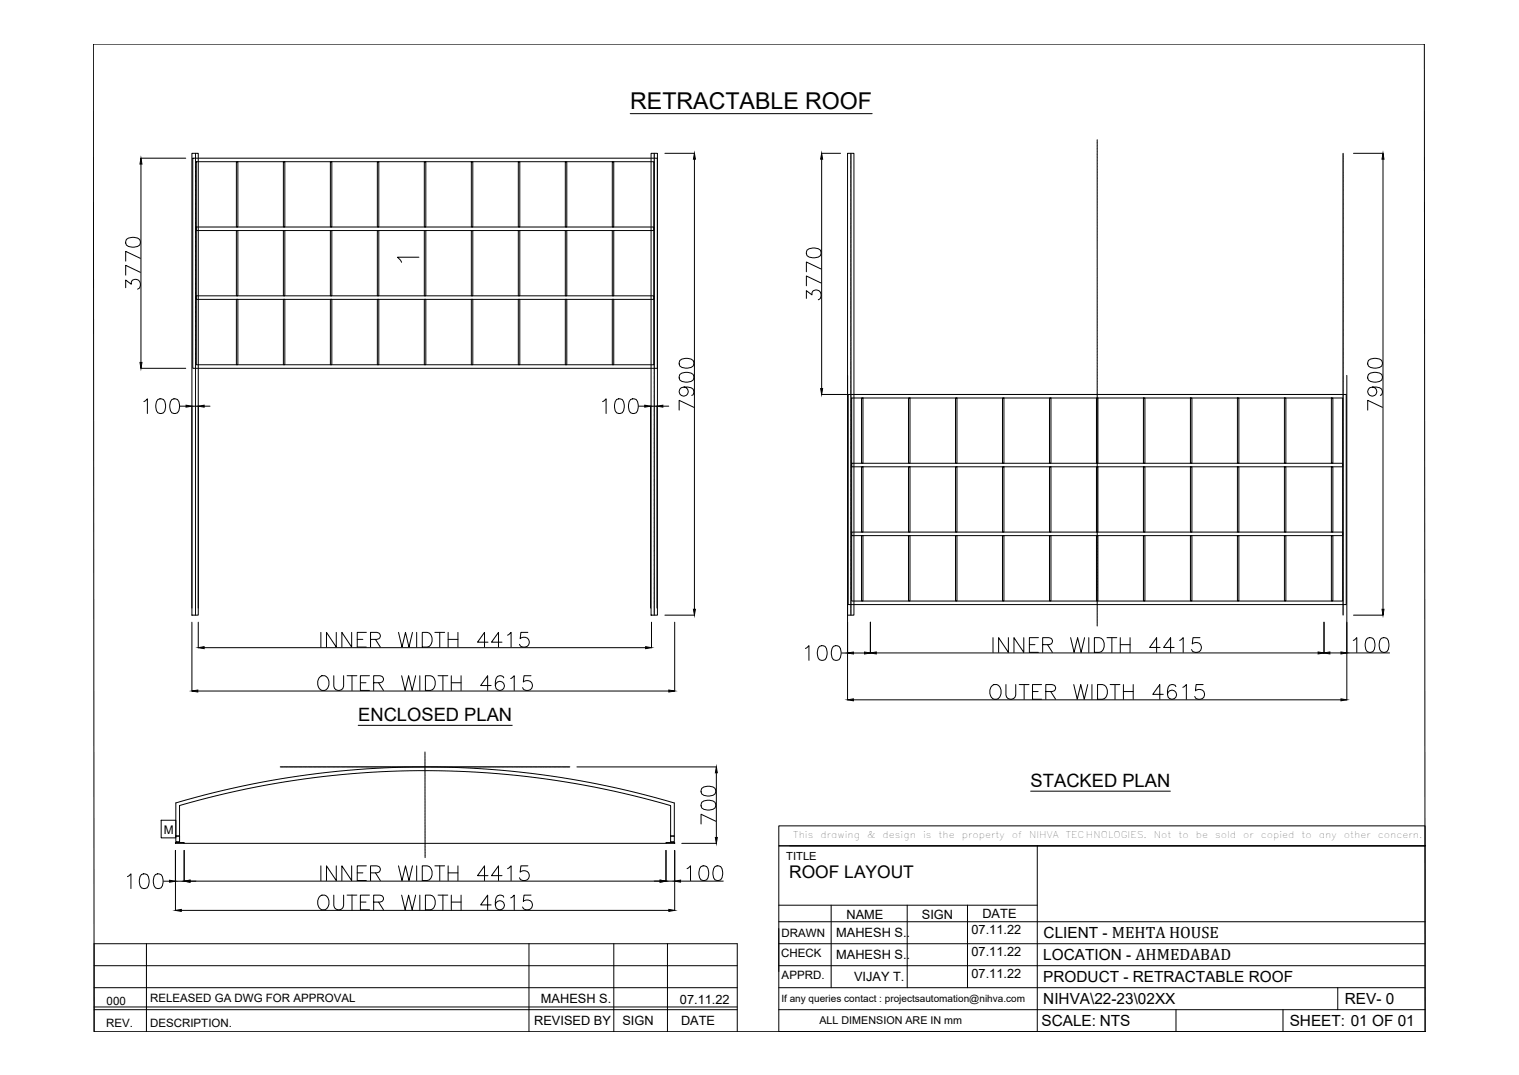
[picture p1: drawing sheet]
<svg xmlns="http://www.w3.org/2000/svg" width="594mm" height="420mm" viewBox="0 0 594 420" stroke-linecap="round" stroke-linejoin="round" font-family="sans-serif">
<!-- layer: FASTNERS -->
<path d="M72 329.6h188.5" fill="none" stroke="#000" stroke-width=".39"/>
<!-- layer: 0 -->
<g fill="none" stroke="#000" stroke-width=".39">
<path d="M36.5 17.2h520.6l.3 386h-520.6zM75.1 59.9h2.4v180.5h-2.4zM254.6 59.9h2.5v180.5h-2.5zM260.1 59.9h11.5M321.3 59.9h7.4M331.5 59.9h2.5v180.5h-2.5zM529.3 59.9h11.6M55.1 61.8h17.5M55.1 64.1v77.6M271.6 62.2v175.9M321.3 62.2v89.7M540.9 62.2v175.9"/>
<path d="M49.4 93.6a4.5 4.5 0 0 1 5.2 0 1.87 1.87 0 0 1-.8 2.7 4.7 4.7 0 0 1-4.4-.5l-.2-.8zM315.6 97.7a4.5 4.5 0 0 1 5.2 0 1.86 1.86 0 0 1-.8 2.8 4.7 4.7 0 0 1-4.4-.6l-.2-.8zM49.2 112.5v-3l2.1 1.6a1.85 1.85 0 0 1 2.2-2 1.85 1.85 0 0 1 1.4 2.5l-.3 .9-.8 .5M54.9 106.4l-5.7-2.7v3.8M54.9 101l-5.7-2.8v3.9M315.4 116.6v-3l2.2 1.7a1.85 1.85 0 0 1 2.1-2 1.85 1.85 0 0 1 1.4 2.5l-.3 .8-.8 .6M321.1 110.6l-5.7-2.7v3.8M321.1 105.1l-5.7-2.7v3.8M55.1 144h17.5M56.3 157l1.3-1.1v5.7M61.8 156.1a1.87 1.87 0 0 1 2.7 .9 4.7 4.7 0 0 1-.6 4.3 1.86 1.86 0 0 1-2.7-.8 4.7 4.7 0 0 1 .6-4.4zM67.2 156.1a1.87 1.87 0 0 1 2.8 .9 4.7 4.7 0 0 1-.6 4.3 1.86 1.86 0 0 1-2.7-.8 4.7 4.7 0 0 1 .5-4.4z"/>
<path d="M70.4 158.8h2.4M75.1 158.7v79M75.1 158.8h2.4M77.5 158.7v79M79.8 158.8h2.3M235.7 157l1.3-1.1v5.7M241.1 156.1a1.87 1.87 0 0 1 2.8 .9 4.7 4.7 0 0 1-.6 4.3 1.87 1.87 0 0 1-2.7-.8 4.8 4.8 0 0 1 .5-4.4zM246.6 156.1a1.87 1.87 0 0 1 2.8 .9 4.7 4.7 0 0 1-.6 4.3 1.87 1.87 0 0 1-2.7-.8 4.7 4.7 0 0 1 .5-4.4zM249.9 158.8h2.3M254.5 158.8h2.4M254.5 158.7v79M256.9 158.7v79"/>
<path d="M259.2 158.8h2.3M265.9 146.3a4.5 4.5 0 0 1 5.2 0 1.86 1.86 0 0 1-.8 2.8 4.7 4.7 0 0 1-4.4-.6l-.3-.8zM265.9 140.9a4.4 4.4 0 0 1 5.2 0 1.85 1.85 0 0 1-.8 2.7 4.7 4.7 0 0 1-4.4-.5l-.3-.8zM267.5 151.3a1.78 1.78 0 0 1 1.5 2.4 1.78 1.78 0 0 1-2.7 .7 1.78 1.78 0 0 1 .1-2.9 5.2 5.2 0 0 1 4.7 .6 1.68 1.68 0 0 1-.6 2.4M271.4 159.2l-5.8-2.7v3.8M321.3 154.2h9.9M331.5 146.7v126.9M526.7 146.7v126.9M535.2 146.3a4.5 4.5 0 0 1 5.2 0 1.86 1.86 0 0 1-.8 2.8 4.7 4.7 0 0 1-4.4-.6l-.3-.8zM535.2 140.9a4.4 4.4 0 0 1 5.2 0 1.85 1.85 0 0 1-.8 2.7 4.7 4.7 0 0 1-4.4-.5l-.3-.8zM536.8 151.3a1.78 1.78 0 0 1 1.5 2.4 1.78 1.78 0 0 1-2.7 .7 1.78 1.78 0 0 1 .1-2.9 5.1 5.1 0 0 1 4.7 .6 1.68 1.68 0 0 1-.6 2.4M540.7 159.2l-5.8-2.7v3.8"/>
<path d="M75.1 243.2v26.9M77.5 243.2v10M79.8 253.1h172.7M125.5 247.2v5.7M131.5 247.2v5.7l-3.8-5.7v5.7M137.5 247.2v5.7l-3.8-5.7v5.7M139.7 249.9h2.2M143.3 247.2h-3.6v5.7h3.6M144.9 249.9h2.5l.8-.3a1.33 1.33 0 0 0 0-2.2l-.8-.2h-2.5v5.7M146.8 249.9l1.9 3M155.9 247.2l1.3 5.7 1.4-5.7 1.4 5.7 1.3-5.7M163 247.2v5.7"/>
<path d="M165.1 247.2h2a3.1 3.1 0 0 1 2 2.8 3.1 3.1 0 0 1-2 2.9h-2zM170.1 247.2h3.8M172 247.2v5.7M175.3 247.2v5.7M175.3 249.9h3.8M179.1 247.2v5.7M190.9 251h-4.1l2.7-3.8v5.7M196.3 251h-4.1l2.8-3.8v5.7M198.5 248.3l1.4-1.1v5.7M206.4 247.2h-2.7l-.3 2.4a2.03 2.03 0 0 1 3.1 0 2.03 2.03 0 0 1-.4 3 2.03 2.03 0 0 1-2.9-.8M254.8 243.2v10M260.1 240.4h11.5"/>
<path d="M263.9 243.2v26.9M315 253.4l1.4-1v5.7M320.5 252.6a1.86 1.86 0 0 1 2.7 .8 4.7 4.7 0 0 1-.5 4.4 1.87 1.87 0 0 1-2.8-.8 4.7 4.7 0 0 1 .6-4.4zM325.9 252.6a1.87 1.87 0 0 1 2.8 .8 4.7 4.7 0 0 1-.6 4.4 1.87 1.87 0 0 1-2.7-.8 4.7 4.7 0 0 1 .5-4.4zM329.2 255.2h2.3M333.8 255.2h4.3M340.4 243.2v12.1M342.7 255.2h172.8M388.4 249.2v5.8M394.4 249.2v5.8l-3.8-5.8v5.8M400.4 249.2v5.8l-3.8-5.8v5.8M402.6 252h2.2"/>
<path d="M406.1 249.2h-3.5v5.8h3.5M407.8 252h2.4l.9-.3a1.34 1.34 0 0 0 0-2.2l-.9-.3h-2.4v5.8M409.7 252l1.9 3M418.7 249.2l1.4 5.8 1.4-5.8 1.3 5.8 1.4-5.8M425.8 249.2v5.8M428 249.2h1.9a3.1 3.1 0 0 1 2 2.9 3.1 3.1 0 0 1-2 2.9h-1.9zM432.9 249.2h3.9M434.9 249.2v5.8M438.1 252h3.9M438.1 249.2v5.8M442 249.2v5.8M453.7 253.1h-4.1l2.7-3.9v5.8"/>
<path d="M459.2 253.1h-4.1l2.7-3.9v5.8M461.4 250.3l1.3-1.1v5.8M469.3 249.2h-2.7l-.3 2.5a2.03 2.03 0 0 1 3.1-.1 2.03 2.03 0 0 1-.4 3.1 2.03 2.03 0 0 1-3-.8M517.8 243.2v12M520.1 255.2h4.3M526.7 255.2h16.7M529.3 250.3l1.3-1.1v5.8M529.3 240.4h11.6M534.7 249.5a1.87 1.87 0 0 1 2.8 .8 4.7 4.7 0 0 1-.6 4.4 1.85 1.85 0 0 1-2.7-.8 4.8 4.8 0 0 1 .5-4.4zM540.2 249.5a1.87 1.87 0 0 1 2.7 .8 4.8 4.8 0 0 1-.5 4.4 1.87 1.87 0 0 1-2.7-.8 4.8 4.8 0 0 1 .5-4.4zM77.4 270.1h184.2M124.8 264.9a2.12 2.12 0 0 1 2.4-.7 2.12 2.12 0 0 1 1.4 2.1 2.52 2.52 0 0 1-.5 2.7 2.52 2.52 0 0 1-2.7 .6 3.5 3.5 0 0 1-.6-4.7z"/>
<path d="M130.6 264.1v4.1a1.94 1.94 0 0 0 1.9 1.7 1.94 1.94 0 0 0 1.9-1.7v-4.1M135.7 264.1h3.9M137.7 264.1v5.8M140.9 266.8h2.2M144.5 264.1h-3.6v5.8h3.6M146.1 266.8h2.5l.8-.2a1.33 1.33 0 0 0 0-2.2l-.8-.3h-2.5v5.8M148.1 266.8l1.9 3.1M157.1 264.1l1.4 5.8 1.3-5.8 1.4 5.8 1.4-5.8M164.2 264.1v5.8M166.4 264.1h1.9a3.1 3.1 0 0 1 2 2.9 3.1 3.1 0 0 1-2 2.9h-1.9zM171.3 264.1h3.8M173.2 264.1v5.8"/>
<path d="M176.5 264.1v5.8M176.5 266.8h3.8M180.3 264.1v5.8M192.1 267.9h-4.1l2.7-3.8v5.8M197 264.9a1.68 1.68 0 0 0-2.5-.5 4.4 4.4 0 0 0 0 5.2 1.78 1.78 0 0 0 2.6-.8 1.78 1.78 0 0 0-1.2-2.5 1.78 1.78 0 0 0-2.2 1.6M199.7 265.2l1.4-1.1v5.8M207.7 264.1h-2.8l-.2 2.5a2.03 2.03 0 0 1 3-.1 2.03 2.03 0 0 1-.3 3.1 2.03 2.03 0 0 1-3-.8M333.8 273.5h190.6M387.7 268.4a2.12 2.12 0 0 1 2.4-.8 2.12 2.12 0 0 1 1.4 2.1 2.52 2.52 0 0 1-.5 2.8 2.52 2.52 0 0 1-2.8 .5 3.6 3.6 0 0 1-.5-4.6zM393.4 267.6v4.1a1.94 1.94 0 0 0 1.9 1.6 1.94 1.94 0 0 0 2-1.6v-4.1M398.6 267.6h3.8M400.5 267.6v5.7"/>
<path d="M403.8 270.3h2.2M407.4 267.6h-3.6v5.7h3.6M409 270.3h2.5l.8-.3a1.32 1.32 0 0 0 0-2.2l-.8-.2h-2.5v5.7M410.9 270.3l1.9 3M419.9 267.6l1.4 5.7 1.4-5.7 1.3 5.7 1.4-5.7M427.1 267.6v5.7M429.2 267.6h2a3.1 3.1 0 0 1 2 2.8 3.1 3.1 0 0 1-2 2.9h-2zM434.2 267.6h3.8M436.1 267.6v5.7M439.4 270.3h3.8M439.4 267.6v5.7M443.2 267.6v5.7"/>
<path d="M455 271.4h-4.2l2.8-3.8v5.7M459.9 268.4a1.65 1.65 0 0 0-1.6-.9 1.65 1.65 0 0 0-1.4 1.1 4.1 4.1 0 0 0 .5 4.4 1.78 1.78 0 0 0 2.6-.8 1.78 1.78 0 0 0-1.2-2.4 1.78 1.78 0 0 0-2.2 1.6M462.6 268.6l1.4-1v5.7M470.5 267.6h-2.7l-.3 2.4a2.03 2.03 0 0 1 3.1 0 2.03 2.03 0 0 1-.4 3 2.03 2.03 0 0 1-2.9-.8M140.1 283.5h60.2M225.6 299.7h54.6M68.8 313.8a344.6 344.6 0 0 1 194.9 0v13h-1.4v-11.9a344.7 344.7 0 0 0-192.1-.1v12h-1.4zM274.5 313.6a4.5 4.5 0 0 1 5.2 0 1.87 1.87 0 0 1-.9 2.7 4.7 4.7 0 0 1-4.3-.5l-.3-.8zM274.5 308.1a4.4 4.4 0 0 1 5.2 0 1.86 1.86 0 0 1-.9 2.8 4.7 4.7 0 0 1-4.3-.6l-.3-.8zM280.2 302v25.3M403.1 309.2h54.6M63 320.6h5.8v6.9h-5.8z"/>
<path d="M68.6 329.3h3.4v.3h-3.4zM68.6 332.4v23.5M68.8 326.8h1.4v2.2h-1.4zM72 332.4v12h-3.4M125.5 338.4v5.8M131.5 338.4v5.8l-3.8-5.8v5.8M137.5 338.4v5.8l-3.8-5.8v5.8M143.3 338.4h-3.6v5.8h3.6M155.9 338.4l1.3 5.8 1.4-5.8 1.4 5.8 1.3-5.8M163 338.4v5.8M165.1 338.4h2a3.1 3.1 0 0 1 2 2.9 3.1 3.1 0 0 1-2 2.9h-2zM170.1 338.4h3.8"/>
<path d="M172 338.4v5.8M175.3 338.4v5.8M179.1 338.4v5.8M198.5 339.5l1.4-1.1v5.8M206.4 338.4h-2.7l-.3 2.5a2.03 2.03 0 0 1 3.1-.1 2.03 2.03 0 0 1-.4 3.1 2.03 2.03 0 0 1-2.9-.8M260.5 329.3h3.4v.3h-3.4zM260.5 332.4v12M262.3 326.8h1.4v2.2h-1.4zM263.9 332.4v23.5M266.6 329.6h13.6M268.7 339.5l1.4-1.1v5.8M274.2 338.7a1.85 1.85 0 0 1 2.7 .8 4.8 4.8 0 0 1-.5 4.4 1.86 1.86 0 0 1-2.8-.8 4.7 4.7 0 0 1 .6-4.4z"/>
<path d="M279.6 338.7a1.85 1.85 0 0 1 2.8 .8 4.7 4.7 0 0 1-.6 4.4 1.85 1.85 0 0 1-2.7-.8 4.7 4.7 0 0 1 .5-4.4zM279.9 321l-5.7-2.8v3.9M304.6 322.8h252.8v7.8h-252.8zM304.6 330.6h252.8v72.6h-252.8zM308.9 330.6h248.5M405.7 330.6v72.6M49.8 342.6l1.4-1.1v5.8M55.3 341.8a1.86 1.86 0 0 1 2.7 .8 4.8 4.8 0 0 1-.5 4.4 1.87 1.87 0 0 1-2.7-.8 4.7 4.7 0 0 1 .5-4.4zM60.8 341.8a1.86 1.86 0 0 1 2.7 .8 4.7 4.7 0 0 1-.5 4.4 1.85 1.85 0 0 1-2.8-.8 4.7 4.7 0 0 1 .6-4.4zM64 344.4h2.3M70.9 355.8h190.7M74.3 344.4h183.9"/>
<path d="M74.3 344.4h2.3M124.8 350.7a2.12 2.12 0 0 1 2.4-.8 2.12 2.12 0 0 1 1.4 2.1 2.52 2.52 0 0 1-.5 2.8 2.52 2.52 0 0 1-2.7 .5 3.6 3.6 0 0 1-.6-4.6zM130.6 349.9v4a1.94 1.94 0 0 0 1.9 1.7 1.94 1.94 0 0 0 1.9-1.7v-4M135.7 349.9h3.9M137.7 349.9v5.7M139.7 341.2h2.2M140.9 352.6h2.2M144.5 349.9h-3.6v5.7h3.6M144.9 341.2h2.5l.8-.3a1.33 1.33 0 0 0 0-2.2l-.8-.3h-2.5v5.8M146.1 352.6h2.5l.8-.3a1.32 1.32 0 0 0 0-2.2l-.8-.2h-2.5v5.7M146.8 341.2l1.9 3M148.1 352.6l1.9 3"/>
<path d="M157.1 349.9l1.4 5.7 1.3-5.7 1.4 5.7 1.4-5.7M164.2 349.9v5.7M166.4 349.9h1.9a3.1 3.1 0 0 1 2 2.8 3.1 3.1 0 0 1-2 2.9h-1.9zM171.3 349.9h3.8M173.2 349.9v5.7M175.3 341.2h3.8M176.5 352.6h3.8M176.5 349.9v5.7M180.3 349.9v5.7M190.9 342.2h-4.1l2.7-3.8v5.8M192.1 353.7h-4.1l2.7-3.8v5.7M196.3 342.2h-4.1l2.8-3.8v5.8"/>
<path d="M197 350.7a1.69 1.69 0 0 0-2.5-.6 4.4 4.4 0 0 0 0 5.2 1.78 1.78 0 0 0 2.6-.8 1.78 1.78 0 0 0-1.2-2.4 1.78 1.78 0 0 0-2.2 1.6M199.7 350.9l1.4-1v5.7M207.7 349.9h-2.8l-.2 2.4a2.03 2.03 0 0 1 3 0 2.03 2.03 0 0 1-.3 3 2.03 2.03 0 0 1-3-.8M260.5 344.4h3.4M266.2 344.4h16.7M304.6 353.8h101.1M325.1 353.8v32.2M354.8 353.8v32.2M378.4 353.8v32.2M36.8 377.4h251.5M57.3 368.9v34.3M206.9 368.9v34.3"/>
<path d="M240.1 368.9v34.3M261 368.9v34.3M304.6 362.9v16.8M304.6 377.4h252.8M304.6 368.9h252.8M304.6 360.3h252.8M36.8 386h251.5M36.8 394.6h251.5M36.8 393.6h251.5M304.6 386h252.8M304.6 394.6h252.8M459.9 394.6v8.6"/>
<path d="M501.8 394.6v8.6M523.2 386v8.6M36.8 403.2v-34.3h251.5v34.3M323.7 403.2h233.7"/>
</g>
<!-- layer: OSY -->
<g fill="none" stroke="#000" stroke-width=".39">
<path d="M429.1 54.6v.9M429.1 55.6v.2M429.1 55.9v.8M429.1 56.8v.1M429.1 57.1v.7M429.1 58v.1M429.1 58.3v.7M429.1 59.1v.2M429.1 59.4v.8M429.1 60.3v.2M429.1 60.6v.7M429.1 61.5v.1"/>
<path d="M429.1 61.8v.7M429.1 62.6v.2M429.1 62.9v.8M429.1 63.8v.1M429.1 64.1v.7M429.1 65v.1M429.1 65.3v.7M429.1 66.1v.2M429.1 66.4v.8M429.1 67.3v.1M429.1 67.6v.7M429.1 68.5v.1"/>
<path d="M429.1 68.8v.7M429.1 69.6v.2M429.1 69.9v.8M429.1 70.8v.2M429.1 71.1v.7M429.1 72v.1M429.1 72.3v.7M429.1 73.1v.2M429.1 73.4v.8M429.1 74.3v.2M429.1 74.6v.7M429.1 75.5v.1"/>
<path d="M429.1 75.8v.7M429.1 76.6v.2M429.1 76.9v.8M429.1 77.8v.2M429.1 78.1v.7M429.1 79v.1M429.1 79.3v.7M429.1 80.1v.2M429.1 80.4v.8M429.1 81.3v.1M429.1 81.6v.7M429.1 82.5v.1"/>
<path d="M429.1 82.8v.7M429.1 83.6v.2M429.1 83.9v.8M429.1 84.8v.2M429.1 85.1v.7M429.1 86v.1M429.1 86.3v.7M429.1 87.1v.2M429.1 87.4v.8M429.1 88.3v.2M429.1 88.6v.7M429.1 89.5v.1"/>
<path d="M429.1 89.8v.7M429.1 90.6v.2M429.1 90.9v.8M429.1 91.8v.2M429.1 92.1v.7M429.1 93v.1M429.1 93.3v.7M429.1 94.1v.2M429.1 94.4v.8M429.1 95.3v.2M429.1 95.6v.7M429.1 96.5v.1"/>
<path d="M429.1 96.8v.7M429.1 97.6v.2M429.1 97.9v.8M429.1 98.8v.2M429.1 99.1v.7M429.1 100v.1M429.1 100.3v.7M429.1 101.1v.2M429.1 101.4v.8M429.1 102.3v.2M429.1 102.6v.7M429.1 103.5v.1"/>
<path d="M429.1 103.8v.7M429.1 104.6v.2M429.1 104.9v.8M429.1 105.8v.2M429.1 106.1v.7M429.1 107v.1M429.1 107.3v.7M429.1 108.2v.1M429.1 108.4v.8M429.1 109.3v.2M429.1 109.6v.7M429.1 110.5v.1"/>
<path d="M429.1 110.8v.7M429.1 111.6v.2M429.1 111.9v.8M429.1 112.8v.2M429.1 113.1v.7M429.1 114v.1M429.1 114.3v.7M429.1 115.1v.2M429.1 115.4v.8M429.1 116.3v.2M429.1 116.6v.7M429.1 117.5v.1"/>
<path d="M429.1 117.8v.7M429.1 118.6v.2M429.1 118.9v.8M429.1 119.8v.2M429.1 120.1v.7M429.1 121v.1M429.1 121.3v.7M429.1 122.2v.1M429.1 122.4v.8M429.1 123.3v.2M429.1 123.6v.7M429.1 124.5v.1"/>
<path d="M429.1 124.8v.7M429.1 125.7v.1M429.1 125.9v.8M429.1 126.8v.2M429.1 127.1v.7M429.1 128v.1M429.1 128.3v.7M429.1 129.1v.2M429.1 129.4v.8M429.1 130.3v.2M429.1 130.6v.7M429.1 131.5v.1"/>
<path d="M429.1 131.8v.7M429.1 132.7v.1M429.1 132.9v.8M429.1 133.8v.2M429.1 134.1v.7M429.1 135v.1M429.1 135.3v.7M429.1 136.2v.1M429.1 136.4v.8M429.1 137.3v.2M429.1 137.6v.7M429.1 138.5v.1"/>
<path d="M429.1 138.8v.7M429.1 139.7v.1M429.1 139.9v.8M429.1 140.8v.2M429.1 141.1v.7M429.1 142v.1M429.1 142.3v.7M429.1 143.2v.1M429.1 143.4v.8M429.1 144.3v.2M429.1 144.6v.7M429.1 145.5v.1"/>
<path d="M429.1 145.8v.7M429.1 146.7v.1M429.1 146.9v.8M429.1 147.8v.2M429.1 148.1v.7M429.1 149v.1M429.1 149.3v.7M429.1 150.2v.1M429.1 150.5v.7M429.1 151.3v.2M429.1 151.6v.7M429.1 152.5v.1"/>
<path d="M429.1 152.8v.7M429.1 153.7v.1M429.1 153.9v.8M429.1 154.8v.2M429.1 155.1v.8M429.1 156v.1M429.1 156.3v.7M429.1 157.2v.1M429.1 157.4v.8M429.1 158.3v.2M429.1 158.6v.7M429.1 159.5v.1"/>
<path d="M429.1 159.8v.7M429.1 160.7v.1M429.1 161v.7M429.1 161.8v.2M429.1 162.1v.7M429.1 163v.1M429.1 163.3v.7M429.1 164.2v.1M429.1 164.5v.7M429.1 165.3v.2M429.1 165.6v.7M429.1 166.5v.1"/>
<path d="M429.1 166.8v.7M429.1 167.7v.1M429.1 168v.7M429.1 168.8v.2M429.1 169.1v.8M429.1 170v.1M429.1 170.3v.7M429.1 171.2v.1M429.1 171.5v.7M429.1 172.3v.2M429.1 172.6v.8M429.1 173.5v.1"/>
<path d="M429.1 173.8v.7M429.1 174.7v.1M429.1 175v.7M429.1 175.8v.2M429.1 176.1v.7M429.1 177v.1M429.1 177.3v.7M429.1 178.2v.1M429.1 178.5v.7M429.1 179.3v.2M429.1 179.6v.8M429.1 180.5v.1"/>
<path d="M429.1 180.8v.7M429.1 181.7v.1M429.1 182v.7M429.1 182.8v.2M429.1 183.1v.8M429.1 184v.1M429.1 184.3v.7M429.1 185.2v.1M429.1 185.5v.7M429.1 186.3v.2M429.1 186.6v.8M429.1 187.5v.1"/>
<path d="M429.1 187.8v.7M429.1 188.7v.1M429.1 189v.7M429.1 189.8v.2M429.1 190.1v.7M429.1 191v.1M429.1 191.3v.7M429.1 192.2v.1M429.1 192.5v.7M429.1 193.3v.2M429.1 193.6v.8M429.1 194.5v.1"/>
<path d="M429.1 194.8v.7M429.1 195.7v.1M429.1 196v.7M429.1 196.8v.2M429.1 197.1v.8M429.1 198v.2M429.1 198.3v.7M429.1 199.2v.1M429.1 199.5v.7M429.1 200.3v.2M429.1 200.6v.8M429.1 201.5v.1"/>
<path d="M429.1 201.8v.7M429.1 202.7v.1M429.1 203v.7M429.1 203.8v.2M429.1 204.1v.8M429.1 205v.1M429.1 205.3v.7M429.1 206.2v.1M429.1 206.5v.7M429.1 207.3v.2M429.1 207.6v.8M429.1 208.5v.2"/>
<path d="M429.1 208.8v.7M429.1 209.7v.1M429.1 210v.7M429.1 210.8v.2M429.1 211.1v.8M429.1 212v.2M429.1 212.3v.7M429.1 213.2v.1M429.1 213.5v.7M429.1 214.3v.2M429.1 214.6v.8M429.1 215.5v.2"/>
<path d="M429.1 215.8v.7M429.1 216.7v.1M429.1 217v.7M429.1 217.8v.2M429.1 218.1v.8M429.1 219v.1M429.1 219.3v.7M429.1 220.2v.1M429.1 220.5v.7M429.1 221.3v.2M429.1 221.6v.8M429.1 222.5v.2"/>
<path d="M429.1 222.8v.7M429.1 223.7v.1M429.1 224v.7M429.1 224.8v.2M429.1 225.1v.8M429.1 226v.2M429.1 226.3v.7M429.1 227.2v.1M429.1 227.5v.7M429.1 228.3v.2M429.1 228.6v.8M429.1 229.5v.2"/>
<path d="M429.1 229.8v.7M429.1 230.7v.1M429.1 231v.7M429.1 231.8v.2M429.1 232.1v.8M429.1 233v.2M429.1 233.3v.7M429.1 234.2v.1M429.1 234.5v.7M429.1 235.3v.2M429.1 235.6v.8M429.1 236.5v.2"/>
<path d="M429.1 236.8v.7M429.1 237.7v.1M429.1 238v.7M429.1 238.8v.2M429.1 239.1v.8M429.1 240v.2M429.1 240.3v.7M429.1 241.2v.1M429.1 241.5v.7M429.1 242.3v.2M429.1 242.6v.8M429.1 243.5v.2"/>
<path d="M429.1 243.8v.9M166.2 293.9v.6M166.2 294.7v.1M166.2 294.9v.8M166.2 295.8v.2M166.2 296.1v.7M166.2 297v.1M166.2 297.3v.7M166.2 298.2v.1M166.2 298.4v.8M166.2 299.3v.2M166.2 299.6v.7"/>
<path d="M166.2 300.5v.1M166.2 300.8v.7M166.2 301.7v.1M166.2 301.9v.8M166.2 302.8v.2M166.2 303.1v.7M166.2 304v.1M166.2 304.3v.7M166.2 305.1v.2M166.2 305.4v.8M166.2 306.3v.2M166.2 306.6v.7"/>
<path d="M166.2 307.5v.1M166.2 307.8v.7M166.2 308.7v.1M166.2 308.9v.8M166.2 309.8v.2M166.2 310.1v.7M166.2 311v.1M166.2 311.3v.7M166.2 312.2v.1M166.2 312.4v.8M166.2 313.3v.2M166.2 313.6v.7"/>
<path d="M166.2 314.5v.1M166.2 314.8v.7M166.2 315.7v.1M166.2 315.9v.8M166.2 316.8v.2M166.2 317.1v.7M166.2 318v.1M166.2 318.3v.7M166.2 319.2v.1M166.2 319.4v.8M166.2 320.3v.2M166.2 320.6v.7"/>
<path d="M166.2 321.5v.1M166.2 321.8v.7M166.2 322.7v.1M166.2 323v.7M166.2 323.8v.2M166.2 324.1v.7M166.2 325v.1M166.2 325.3v.7M166.2 326.2v.1M166.2 326.5v.7M166.2 327.3v.2M166.2 327.6v.7"/>
<path d="M166.2 328.5v.1M166.2 328.8v.7M166.2 329.7v.1M166.2 329.9v.8M166.2 330.8v.2M166.2 331.1v.8M166.2 332v.1M166.2 332.3l.1 .7M166.3 333.2v.1M166.3 333.4v.8M166.3 334.3v.2M166.3 334.6v.6"/>
</g>
<!-- layer: HIDDEN -->
<path d="M109.6 299.7h113.3" fill="none" stroke="#000" stroke-width=".39"/>
<!-- layer: 0 -->
<g fill="#000" stroke="#000" stroke-width=".39">
<path d="M55.1 61.8l.4 2.3h-.8zM271.6 59.9l.4 2.3h-.8zM321.3 59.9l.4 2.3h-.7zM540.9 59.9l.4 2.3h-.8zM54.7 141.7h.8l-.4 2.3zM72.8 158.4l2.3 .4-2.3 .3zM77.5 158.8l2.3-.4v.7zM252.2 158.4l2.3 .4-2.3 .3zM256.9 158.8l2.3-.4v.7zM321 151.9h.7l-.4 2.3zM271.2 238.1h.8l-.4 2.3zM540.5 238.1h.8l-.4 2.3z"/>
<path d="M77.5 253.1l2.3-.3v.7zM252.5 252.8l2.3 .3-2.3 .4zM331.5 255.2l2.3-.4v.8zM338.1 254.8l2.3 .4-2.3 .4zM340.4 255.2l2.3-.4v.8zM515.5 254.8l2.3 .4-2.3 .4zM517.8 255.2l2.3-.4v.8zM524.4 254.8l2.3 .4-2.3 .4zM75.1 270.1l2.3-.4v.8zM261.6 269.7l2.3 .4-2.3 .4zM331.5 273.5l2.3-.4v.8zM524.4 273.1l2.3 .4-2.3 .4z"/>
<path d="M280.2 299.7l.3 2.3h-.7zM279.8 327.3h.7l-.3 2.3zM66.3 344l2.3 .4-2.3 .4zM68.6 355.8l2.3-.4v.8zM72 344.4l2.3-.4v.8zM258.2 344l2.3 .4-2.3 .4zM261.6 355.4l2.3 .4-2.3 .4zM263.9 344.4l2.3-.4v.8z"/>
</g>
<!-- layer: border -->
<path d="M76.5 59.9v180.5M255.9 59.9v180.5M332.8 59.9v180.5M525.3 59.9v180.5" fill="none" stroke="#000" stroke-width=".39"/>
<!-- layer: Segment support -->
<path d="M75.4 61.8h181.7v82.2h-181.7zM76.8 63.2h178.9v79.4h-178.9zM76.8 88.7h178.9v1.4h-178.9zM76.8 115.6h178.9v1.4h-178.9zM331.7 154.2h194.8v82.1h-194.8zM333.1 155.6h192v79.3h-192zM333.1 181.1h192v1.3h-192zM333.1 208h192v1.3h-192z" fill="none" stroke="#000" stroke-width=".39"/>
<!-- layer: Bas -->
<g fill="none" stroke="#000" stroke-width=".39">
<path d="M92.5 63.2h.5v25.5h-.5zM110.8 63.2h.6v25.5h-.6zM129.2 63.2h.6v25.5h-.6zM147.6 63.2h.6v25.5h-.6zM166 63.2h.5v25.5h-.5zM184.3 63.2h.6v25.5h-.6zM202.7 63.2h.6v25.5h-.6zM221.1 63.2h.6v25.5h-.6zM239.5 63.2h.5v25.5h-.5zM92.5 90.1h.5v25.5h-.5zM110.8 90.1h.6v25.5h-.6zM129.2 90.1h.6v25.5h-.6z"/>
<path d="M147.6 90.1h.6v25.5h-.6zM166 90.1h.5v25.5h-.5zM184.3 90.1h.6v25.5h-.6zM202.7 90.1h.6v25.5h-.6zM221.1 90.1h.6v25.5h-.6zM239.5 90.1h.5v25.5h-.5zM92.5 117h.5v25.5h-.5zM110.8 117h.6v25.5h-.6zM129.2 117h.6v25.5h-.6zM147.6 117h.6v25.5h-.6zM166 117h.5v25.5h-.5zM184.3 117h.6v25.5h-.6z"/>
<path d="M202.7 117h.6v25.5h-.6zM221.1 117h.6v25.5h-.6zM239.5 117h.5v25.5h-.5zM336.9 155.6h.6v25.5h-.6zM355.3 155.6h.6v25.5h-.6zM373.7 155.6h.6v25.5h-.6zM392.1 155.6h.5v25.5h-.5zM410.4 155.6h.6v25.5h-.6zM428.8 155.6h.6v25.5h-.6zM447.2 155.6h.6v25.5h-.6zM465.6 155.6h.5v25.5h-.5zM484 155.6h.5v25.5h-.5z"/>
<path d="M502.3 155.6h.6v25.5h-.6zM520.7 155.6h.6v25.5h-.6zM336.9 182.4h.6v25.6h-.6zM355.3 182.4h.6v25.6h-.6zM373.7 182.4h.6v25.6h-.6zM392.1 182.4h.5v25.6h-.5zM410.4 182.4h.6v25.6h-.6zM428.8 182.4h.6v25.6h-.6zM447.2 182.4h.6v25.6h-.6zM465.6 182.4h.5v25.6h-.5zM484 182.4h.5v25.6h-.5zM502.3 182.4h.6v25.6h-.6z"/>
<path d="M520.7 182.4h.6v25.6h-.6zM336.9 209.3h.6v25.6h-.6zM355.3 209.3h.6v25.6h-.6zM373.7 209.3h.6v25.6h-.6zM392.1 209.3h.5v25.6h-.5zM410.4 209.3h.6v25.6h-.6zM428.8 209.3h.6v25.6h-.6zM447.2 209.3h.6v25.6h-.6zM465.6 209.3h.5v25.6h-.5zM484 209.3h.5v25.6h-.5zM502.3 209.3h.6v25.6h-.6zM520.7 209.3h.6v25.6h-.6z"/>
</g>
<!-- layer: ELE 1 -->
<path d="M246.5 44.4h94.6" fill="none" stroke="#000" stroke-width=".39"/>
<text font-size="9.1" x="246.5" y="42.5">RETRACTABLE ROOF</text>
<g font-size="7.2">
<text x="140.1" y="282">ENCLOSED PLAN</text>
<text x="403.1" y="307.7">STACKED PLAN</text>
</g>
<text font-size="6.8" x="308.7" y="343.3">ROOF LAYOUT</text>
<g font-size="6">
<text x="408.2" y="366.6">CLIENT - MEHTA HOUSE</text>
<text x="408" y="375.2">LOCATION - AHMEDABAD</text>
<text x="408" y="383.8">PRODUCT - RETRACTABLE ROOF</text>
<text x="408" y="392.4">NIHVA\22-23\02XX</text>
<text x="526" y="392.3">REV- 0</text>
<text x="407.3" y="401">SCALE: NTS</text>
<text x="504.4" y="401">SHEET: 01 OF 01</text>
</g>
<text font-size="5.3" x="154.2" y="103.7">1</text>
<g font-size="5">
<text x="331.1" y="359">NAME</text>
<text x="360.5" y="359">SIGN</text>
<text x="384.2" y="358.9">DATE</text>
<text x="379.9" y="365.1">07.11.22</text>
<text x="327.1" y="366.4">MAHESH S..</text>
<text x="327.1" y="375">MAHESH S..</text>
<text x="379.9" y="373.7">07.11.22</text>
<text x="334" y="383.5">VIJAY T.</text>
<text x="379.9" y="382.3">07.11.22</text>
<text x="211.6" y="392.1">MAHESH S.</text>
<text x="265.9" y="392.4">07.11.22</text>
<text x="208.9" y="400.7">REVISED BY</text>
<text x="243.4" y="400.6">SIGN</text>
<text x="266.3" y="400.7">DATE</text>
</g>
<text font-size="4.7" x="64.1" y="325.9">M</text>
<g font-size="4.5">
<text x="305.7" y="366.4">DRAWN</text>
<text x="305.5" y="374">CHECK</text>
<text x="305.7" y="382.5">APPRD.</text>
<text x="41.7" y="392.7">000</text>
<text x="58.7" y="391.5">RELEASED GA DWG FOR APPROVAL</text>
<text x="41.5" y="401.4">REV.</text>
<text x="58.7" y="401.3">DESCRIPTION.</text>
</g>
<text font-size="4.4" x="307.5" y="336.1">TITLE</text>
<text font-size="4.2" x="320.5" y="400.4">ALL DIMENSION ARE IN mm</text>
<text font-size="3.9" x="305.6" y="391.5">If any queries contact : projectsautomation@nihva.com</text>
<g font-size="3.6">
<text x="310.3" y="327.6">This</text>
<text x="320.9" y="327.6">drawing</text>
<text x="339.1" y="327.6">&amp;</text>
<text x="345.2" y="327.6">design</text>
<text x="361" y="327.6">is</text>
<text x="367" y="327.6">the</text>
<text x="376.1" y="327.6">property</text>
<text x="395.7" y="327.6">of</text>
<text x="402.5" y="327.6">NIHVA</text>
<text x="416.9" y="327.6">TECHNOLOGIES.</text>
<text x="451.2" y="327.6">Not</text>
<text x="460.9" y="327.6">to</text>
<text x="467.7" y="327.6">be</text>
<text x="475.2" y="327.6">sold</text>
<text x="486.2" y="327.6">or</text>
<text x="493.1" y="327.6">copied</text>
<text x="509" y="327.6">to</text>
<text x="515.8" y="327.6">any</text>
<text x="525.5" y="327.6">other</text>
<text x="538.9" y="327.6">concern.</text>
</g>
</svg>
